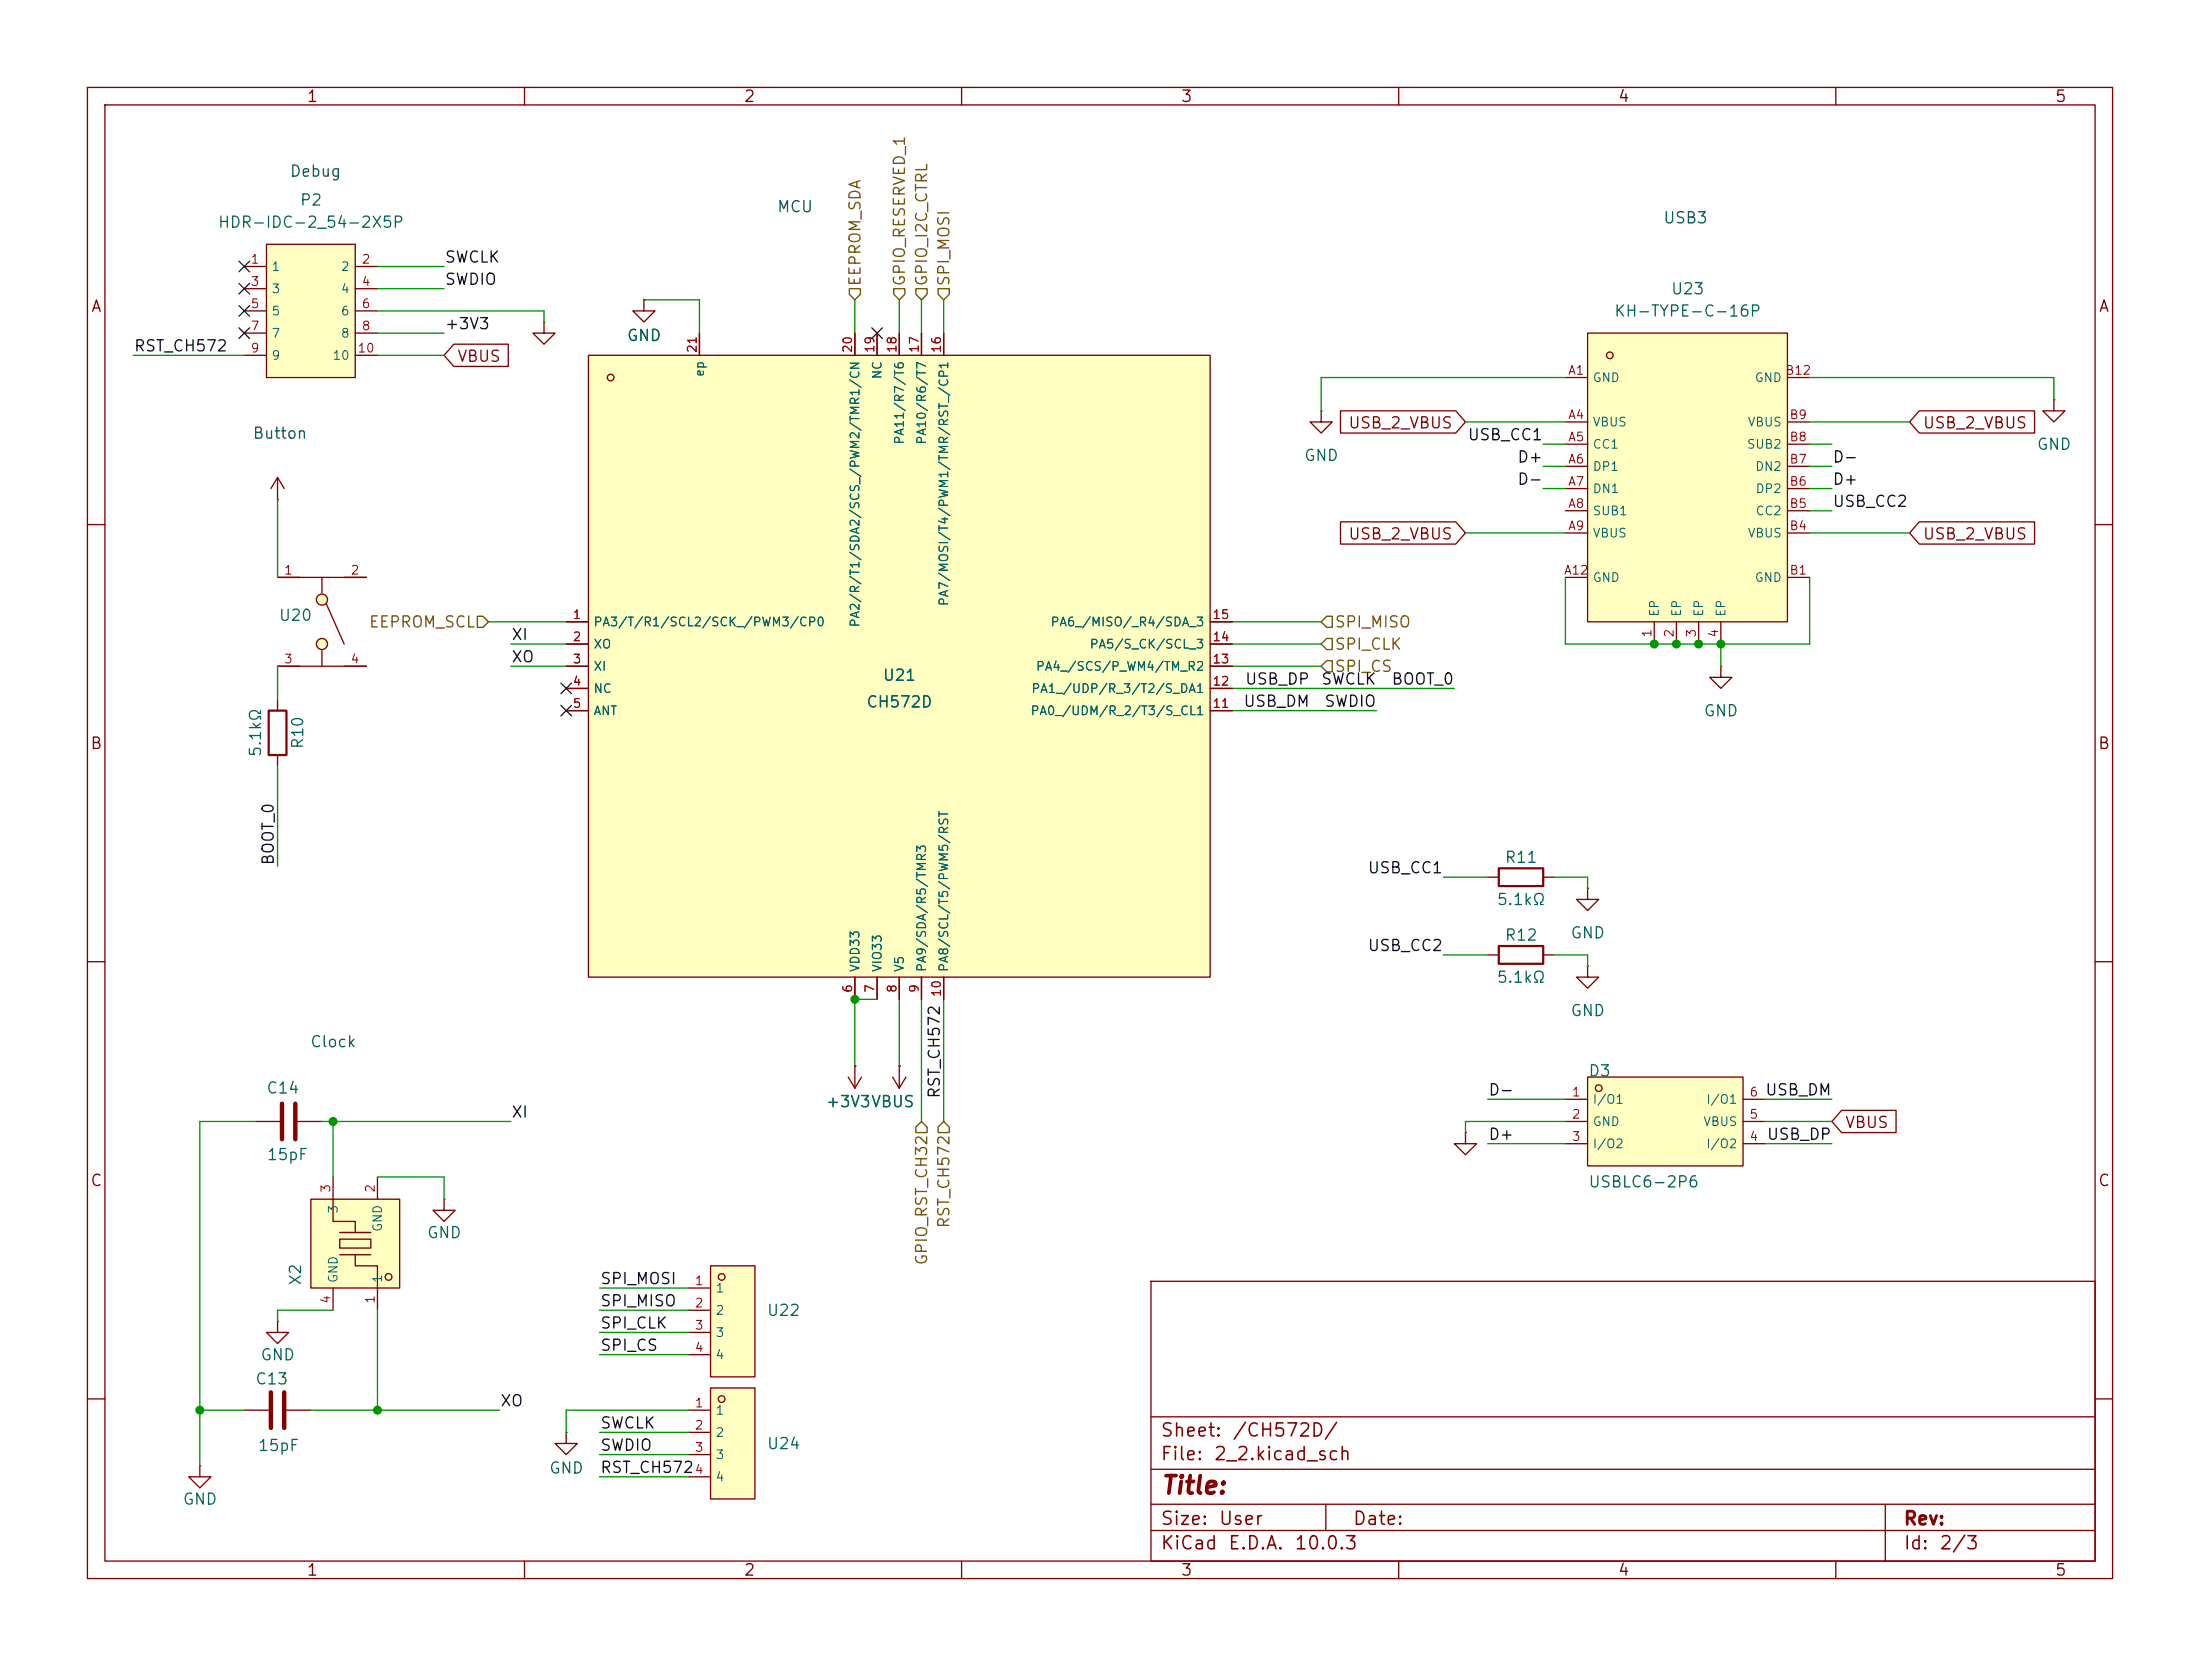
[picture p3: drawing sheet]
<svg xmlns="http://www.w3.org/2000/svg" width="252mm" height="191mm" viewBox="0 0 252 191" stroke-linecap="round" stroke-linejoin="round" font-family="sans-serif">
<g fill="none" stroke="#840000" stroke-width=".15">
<path d="M10 10h231.7v170.6h-231.7zM12 12h227.7v166.6h-227.7zM60 10v2M110 10v2M160 10v2M210 10v2M10 60h2M239.7 60h2M10 110h2M239.7 110h2M131.7 146.6h108v32h-108zM10 160h2"/>
<path d="M60 178.6v2M110 178.6v2M131.7 175.1h108M131.7 172.1h108M131.7 168.1h108M131.7 162.1h108M151.7 172.1v3M160 178.6v2M210 178.6v2M215.7 172.1v6.5M239.7 160h2"/>
</g>
<path d="M35.6 137.2h10.1v10.1h-10.1z" fill="#ffffc2"/>
<circle cx="44.5" cy="146.1" r=".38" fill="#ffffc2" stroke="#ffffc2" stroke-width=".11"/>
<path d="M38.9 141.7h3.5v1h-3.5z" fill="#ffffc2"/>
<g fill="none" stroke="#840000" stroke-width=".15">
<path d="M31.7 66h10.2M31.7 76.2h10.2M36.8 66v1.8M36.8 74.4v1.8M37.3 69.1l2.1 4.6M35.6 137.2h10.1v10.1h-10.1zM38.1 134.6v5.1h2.5v1.3M43.2 134.6v2.6M50.8 137.2v1.2h1.3l-1.3 1.3-1.3-1.3h1.3M50.8 137.2h.1M31.7 151.1v1.3h1.3l-1.3 1.3-1.2-1.3h1.2M31.7 151.1h.1"/>
<path d="M38.1 147.3v2.6M38.9 141.7h3.5v1h-3.5zM38.9 143.5h3.5M38.9 141h3.5M40.6 143.5v1.3h2.6v5.1M27.9 161.3h2.8M32.8 161.3h2.8"/>
<circle cx="36.8" cy="73.7" r=".63"/>
<circle cx="36.8" cy="68.6" r=".63"/>
<circle cx="44.5" cy="146.1" r=".38"/>
</g>
<path d="M31 159.3v4M32.5 159.3v4" fill="none" stroke="#840000" stroke-width=".51"/>
<g fill="#ffffc2" stroke="#ffffc2" stroke-width=".11">
<circle cx="36.8" cy="68.6" r=".63"/>
<circle cx="36.8" cy="73.7" r=".63"/>
</g>
<path d="M181.6 38.1h22.9v33h-22.9z" fill="#ffffc2"/>
<circle cx="184.2" cy="40.6" r=".38" fill="#ffffc2" stroke="#ffffc2" stroke-width=".11"/>
<g fill="none" stroke="#840000" stroke-width=".15">
<path d="M73.7 34.3v1.3h1.2l-1.2 1.2-1.3-1.2h1.3M73.7 34.3h.1M181.6 38.1h22.9v33h-22.9zM179.1 43.2h2.5M179.1 48.3h2.5M179.1 50.8h2.5M179.1 53.3h2.5M179.1 55.9h2.5M179.1 58.4h2.5M204.5 43.2h2.5M204.5 48.3h2.5M204.5 50.8h2.5"/>
<path d="M204.5 53.3h2.5M204.5 55.9h2.5M204.5 58.4h2.5M179.1 61h2.5M179.1 66h2.5M189.2 71.1v2.6M191.8 71.1v2.6M194.3 71.1v2.6M196.8 71.1v2.6M204.5 61h2.5M204.5 66h2.5M22.9 167.6v1.3h1.2l-1.2 1.3-1.3-1.3h1.3"/>
<path d="M22.9 167.6h.1"/>
<circle cx="184.2" cy="40.6" r=".38"/>
</g>
<path d="M30.5 27.9h10.1v15.3h-10.1z" fill="#ffffc2"/>
<path d="M27.9 30.5h2.6M27.9 33h2.6M27.9 35.6h2.6M27.9 38.1h2.6M30.5 27.9h10.1v15.3h-10.1zM40.6 30.5h2.6M40.6 33h2.6M40.6 35.6h2.6M40.6 38.1h2.6M27.9 40.6h2.6M40.6 40.6h2.6" fill="none" stroke="#840000" stroke-width=".15"/>
<path d="M81.3 158.8h5.1v12.7h-5.1z" fill="#ffffc2"/>
<circle cx="82.6" cy="160" r=".38" fill="#ffffc2" stroke="#ffffc2" stroke-width=".11"/>
<g fill="none" stroke="#840000" stroke-width=".15">
<path d="M234.9 45.7v1.3h1.3l-1.3 1.3-1.2-1.3h1.2M234.9 45.7h.1M196.8 76.2v1.3h1.3l-1.3 1.2-1.2-1.2h1.2M196.8 76.2h.1M29.2 128.3h2.8M34 128.3h2.8M81.3 158.8h5.1v12.7h-5.1zM78.7 161.3h2.6M78.7 163.8h2.6M78.7 166.4h2.6M78.7 168.9h2.6"/>
<circle cx="82.6" cy="160" r=".38"/>
</g>
<path d="M32.3 126.2v4.1M33.8 126.2v4.1" fill="none" stroke="#840000" stroke-width=".51"/>
<path d="M181.6 123.2h17.8v10.2h-17.8z" fill="#ffffc2"/>
<circle cx="182.9" cy="124.5" r=".38" fill="#ffffc2" stroke="#ffffc2" stroke-width=".11"/>
<g fill="none" stroke="#840000" stroke-width=".15">
<path d="M167.6 129.5v1.3h1.3l-1.3 1.3-1.2-1.3h1.2M167.6 129.5h.1M179.1 125.7h2.5M179.1 128.3h2.5M179.1 130.8h2.5M181.6 123.2h17.8v10.2h-17.8zM199.4 125.7h2.5M199.4 128.3h2.5M199.4 130.8h2.5"/>
<circle cx="182.9" cy="124.5" r=".38"/>
</g>
<path d="M81.3 144.8h5.1v12.7h-5.1z" fill="#ffffc2"/>
<circle cx="82.6" cy="146.1" r=".38" fill="#ffffc2" stroke="#ffffc2" stroke-width=".11"/>
<g fill="none" stroke="#840000" stroke-width=".15">
<path d="M170.2 100.3h1.2M176.5 100.3h1.3M78.7 147.3h2.6M78.7 149.9h2.6M78.7 152.4h2.6M78.7 154.9h2.6M81.3 144.8h5.1v12.7h-5.1zM64.8 163.8v1.3h1.2l-1.2 1.3-1.3-1.3h1.3M64.8 163.8h.1"/>
<circle cx="82.6" cy="146.1" r=".38"/>
</g>
<path d="M171.4 99.3h5.1v2h-5.1z" fill="none" stroke="#840000" stroke-width=".25"/>
<path d="M67.3 40.6h71.1v71.2h-71.1z" fill="#ffffc2"/>
<circle cx="69.8" cy="43.2" r=".38" fill="#ffffc2" stroke="#ffffc2" stroke-width=".11"/>
<g fill="none" stroke="#840000" stroke-width=".15">
<path d="M51.9 39.4h6.2v2.5h-6.2l-1.1-1.3zM62.2 36.8v1.3h1.3l-1.3 1.3-1.2-1.3h1.2M62.2 36.8h.1M73.7 34.3h.1M80 38.1v2.5M97.8 38.1v2.5M100.3 38.1v2.5M102.9 38.1v2.5M105.4 38.1v2.5M107.9 38.1v2.5M31.7 57.2h.1M31.7 54.6l-.7 1.3"/>
<path d="M31.7 54.6l.8 1.3M31.7 54.6v2.6M67.3 40.6h71.1v71.2h-71.1zM151.1 47v1.3h1.3l-1.3 1.2-1.2-1.2h1.2M151.1 47h.1M153.3 59.7h13.2l1.1 1.3-1.1 1.2h-13.2zM153.3 47h13.2l1.1 1.3-1.1 1.2h-13.2zM219.6 47h13.1v2.5h-13.1l-1.2-1.2zM219.6 59.7h13.1v2.5h-13.1l-1.2-1.2zM64.8 71.1h2.5M64.8 73.7h2.5M64.8 76.2h2.5"/>
<path d="M64.8 78.7h2.5M138.4 71.1h2.6M138.4 73.7h2.6M138.4 76.2h2.6M138.4 78.7h2.6M31.7 80v1.3M31.7 86.4v1.2M64.8 81.3h2.5M138.4 81.3h2.6M97.8 111.8v2.5M100.3 111.8v2.5M102.9 111.8v2.5"/>
<path d="M105.4 111.8v2.5M107.9 111.8v2.5M170.2 109.2h1.2M176.5 109.2h1.3M181.6 101.6v1.3h1.3l-1.3 1.2-1.3-1.2h1.3M181.6 101.6h.1M181.6 110.5v1.3h1.3l-1.3 1.2-1.3-1.2h1.3M181.6 110.5h.1M97 123.2l.8 1.3M97.8 121.9h.1M97.8 121.9v2.6M98.6 123.2l-.8 1.3"/>
<path d="M102.1 123.2l.8 1.3M102.9 121.9h.1M102.9 121.9v2.6M103.6 123.2l-.7 1.3M210.7 127h6.2v2.5h-6.2l-1.2-1.2z"/>
<circle cx="69.8" cy="43.2" r=".38"/>
</g>
<path d="M30.7 81.3h2.1v5.1h-2.1zM171.4 108.2h5.1v2h-5.1z" fill="none" stroke="#840000" stroke-width=".25"/>
<path d="M97.2 33h1.2v.7l-.6 .6-.6-.6zM102.2 33h1.3v.7l-.6 .6-.7-.6zM104.8 33h1.2v.7l-.6 .6-.6-.6zM107.3 33h1.3v.7l-.7 .6-.6-.6zM54.6 70.5h.6l.7 .6-.7 .7h-.6zM151.8 73h.6v1.3h-.6l-.7-.6zM151.8 70.5h.6v1.3h-.6l-.7-.7zM151.8 75.6h.6v1.2h-.6l-.7-.6zM105.4 128.3l.6 .6v.6h-1.2v-.6zM107.9 128.3l.7 .6v.6h-1.3v-.6z" fill="none" stroke="#725600" stroke-width=".15"/>
<g fill="none" stroke="#009600" stroke-width=".15">
<path d="M43.2 33h7.6M43.2 38.1h7.6M43.2 30.5h7.6M43.2 35.6h19v1.2M73.7 34.3h6.3v3.8M97.8 34.3v3.8M102.9 34.3v3.8M105.4 34.3v3.8M107.9 34.3v3.8M15.2 40.6h12.7M31.7 57.2v8.8M43.2 40.6h7.6"/>
<path d="M167.6 48.3h11.5M176.5 53.3h2.6M176.5 55.9h2.6M176.5 50.8h2.6M179.1 43.2h-28v3.8M207 58.4h2.5M207 53.3h2.5M207 55.9h2.5M207 50.8h2.5M207 43.2h27.9v2.5M207 48.3h11.4M31.7 76.2v3.8"/>
<path d="M55.9 71.1h8.9M58.4 73.7h6.4M58.4 76.2h6.4M141 73.7h10.1M141 76.2h10.1M141 78.7h25.4M141 71.1h10.1M167.6 61h11.5M179.1 66v7.7h27.9v-7.7M196.8 73.7v2.5M207 61h11.4M31.7 87.6v11.5"/>
<path d="M141 81.3h16.5M100.3 114.3h-2.5v7.6M102.9 114.3v7.6M105.4 114.3v14M107.9 114.3v14M165.1 100.3h5.1M165.1 109.2h5.1M177.8 100.3h3.8v1.3M177.8 109.2h3.8v1.3M29.2 128.3h-6.3v39.3M36.8 128.3h21.6M38.1 128.3v6.3"/>
<path d="M43.2 134.6h7.6v2.6M170.2 130.8h8.9M170.2 125.7h8.9M179.1 128.3h-11.5v1.2M201.9 128.3h7.6M201.9 130.8h7.6M201.9 125.7h7.6M38.1 149.9h-6.4v1.2M43.2 149.9v11.4M68.6 149.9h10.1M68.6 152.4h10.1M68.6 154.9h10.1"/>
<path d="M68.6 147.3h10.1M22.9 161.3h5M35.6 161.3h21.5M68.6 163.8h10.1M68.6 166.4h10.1M68.6 168.9h10.1M78.7 161.3h-13.9v2.5"/>
</g>
<g fill="none" stroke="#000084" stroke-width=".15">
<path d="M27.3 29.9l1.2 1.2M27.3 37.5l1.2 1.2M27.3 32.4l1.2 1.2M27.3 35l1.2 1.2M28.5 29.9l-1.2 1.2M28.5 37.5l-1.2 1.2M28.5 32.4l-1.2 1.2M28.5 35l-1.2 1.2M99.7 37.5l1.2 1.2M100.9 37.5l-1.2 1.2M64.2 78.1l1.2 1.2M65.4 78.1l-1.2 1.2"/>
<path d="M64.2 80.7l1.2 1.2M65.4 80.7l-1.2 1.2"/>
</g>
<g fill="#009600" stroke="#009600" stroke-width=".11">
<circle cx="97.8" cy="114.3" r=".46"/>
<circle cx="194.3" cy="73.7" r=".46"/>
<circle cx="196.8" cy="73.7" r=".46"/>
<circle cx="22.9" cy="161.3" r=".46"/>
<circle cx="43.2" cy="161.3" r=".46"/>
<circle cx="38.1" cy="128.3" r=".46"/>
<circle cx="191.8" cy="73.7" r=".46"/>
<circle cx="189.2" cy="73.7" r=".46"/>
</g>
<text font-size="2" fill="#840000" x="132.7" y="171.4">Title:</text>
<g font-size="1.5" fill="#840000">
<text x="132.7" y="167.4">File:</text>
<text x="132.7" y="164.7">Sheet:</text>
<text x="138.7" y="167.4">2_2.kicad_sch</text>
<text x="140.9" y="164.7">/CH572D/</text>
<text x="132.7" y="177.6">KiCad</text>
<text x="132.7" y="174.8">Size:</text>
<text x="139.3" y="174.8">User</text>
<text x="140.4" y="177.6">E.D.A.</text>
<text x="148" y="177.6">10.0.3</text>
<text x="154.7" y="174.8">Date:</text>
<text x="217.7" y="174.8">Rev:</text>
<text x="217.7" y="177.6">Id:</text>
<text x="221.7" y="177.6">2/3</text>
</g>
<g font-size="1.3" fill="#840000">
<text x="35" y="12">1</text>
<text x="85" y="12">2</text>
<text x="135" y="12">3</text>
<text x="185" y="12">4</text>
<text x="235" y="12">5</text>
<text x="10.3" y="36">A</text>
<text x="240" y="36">A</text>
<text x="52.2" y="41.7">VBUS</text>
<text x="154.2" y="49.3">USB_2_VBUS</text>
<text x="219.9" y="49.3">USB_2_VBUS</text>
<text x="154.2" y="62">USB_2_VBUS</text>
<text x="219.9" y="62">USB_2_VBUS</text>
<text x="10.3" y="86">B</text>
<text x="239.9" y="86">B</text>
<text x="211" y="129.3">VBUS</text>
<text x="10.3" y="136">C</text>
<text x="239.9" y="136">C</text>
<text x="35" y="180.5">1</text>
<text x="85" y="180.5">2</text>
<text x="135" y="180.5">3</text>
<text x="185" y="180.5">4</text>
<text x="235" y="180.5">5</text>
</g>
<g font-size="1.3" fill="#0000c2">
<text x="33.1" y="20.5">Debug</text>
<text x="88.8" y="24.6">MCU</text>
<text x="190.2" y="25.9">USB3</text>
<text x="28.8" y="50.5">Button</text>
<text x="35.4" y="120.1">Clock</text>
</g>
<g font-size="1.3" fill="#006464">
<text x="34.2" y="23.8">P2</text>
<text x="24.8" y="26.4">HDR-IDC-2_54-2X5P</text>
<text x="191.1" y="34">U23</text>
<text x="71.6" y="39.3">GND</text>
<text x="184.6" y="36.5">KH-TYPE-C-16P</text>
<text x="149.1" y="53">GND</text>
<text x="232.9" y="51.8">GND</text>
<text x="31.8" y="71.3">U20</text>
<text x="99" y="81.2">CH572D</text>
<text x="100.9" y="78.2">U21</text>
<text x="194.8" y="82.3">GND</text>
<text x="30.2" y="86.7" transform="rotate(-90 30.2 86.7)">5.1kΩ</text>
<text x="35" y="85.8" transform="rotate(-90 35 85.8)">R10</text>
<text x="172" y="99">R11</text>
<text x="171.1" y="103.8">5.1kΩ</text>
<text x="172" y="107.9">R12</text>
<text x="179.6" y="107.7">GND</text>
<text x="171.1" y="112.7">5.1kΩ</text>
<text x="179.6" y="116.5">GND</text>
<text x="30.4" y="125.4">C14</text>
<text x="181.6" y="123.4">D3</text>
<text x="94.4" y="127">+3V3VBUS</text>
<text x="30.4" y="133">15pF</text>
<text x="181.6" y="136.1">USBLC6-2P6</text>
<text x="48.8" y="141.9">GND</text>
<text x="34.8" y="147.1" transform="rotate(-90 34.8 147.1)">X2</text>
<text x="29.7" y="155.9">GND</text>
<text x="87.6" y="150.8">U22</text>
<text x="29.1" y="158.7">C13</text>
<text x="29.4" y="166.3">15pF</text>
<text x="87.6" y="166.1">U24</text>
<text x="20.8" y="172.4">GND</text>
<text x="62.7" y="168.9">GND</text>
</g>
<g font-size="1.3" fill="#0f0f0f">
<text x="50.8" y="30.4">SWCLK</text>
<text x="50.8" y="32.9">SWDIO</text>
<text x="15.2" y="40.5">RST_CH572</text>
<text x="50.8" y="38">+3V3</text>
<text x="167.8" y="50.7">USB_CC1</text>
<text x="173.5" y="53.2">D+</text>
<text x="209.5" y="53.2">D-</text>
<text x="173.5" y="55.8">D-</text>
<text x="209.5" y="55.8">D+</text>
<text x="209.5" y="58.3">USB_CC2</text>
<text x="58.4" y="73.5">XI</text>
<text x="58.4" y="76.1">XO</text>
<text x="142.2" y="81.2">USB_DM</text>
<text x="142.3" y="78.6">USB_DP</text>
<text x="151" y="78.6">SWCLK</text>
<text x="151.4" y="81.2">SWDIO</text>
<text x="159.1" y="78.6">BOOT_0</text>
<text x="31.6" y="99.1" transform="rotate(-90 31.6 99.1)">BOOT_0</text>
<text x="156.4" y="100.2">USB_CC1</text>
<text x="156.4" y="109.1">USB_CC2</text>
<text x="107.8" y="125.7" transform="rotate(-90 107.8 125.7)">RST_CH572</text>
<text x="170.2" y="125.6">D-</text>
<text x="201.8" y="125.6">USB_DM</text>
<text x="58.4" y="128.1">XI</text>
<text x="170.2" y="130.7">D+</text>
<text x="202" y="130.7">USB_DP</text>
<text x="68.6" y="147.2">SPI_MOSI</text>
<text x="68.6" y="149.7">SPI_MISO</text>
<text x="68.6" y="154.8">SPI_CS</text>
<text x="68.6" y="152.3">SPI_CLK</text>
<text x="57.1" y="161.2">XO</text>
<text x="68.6" y="163.7">SWCLK</text>
<text x="68.6" y="166.2">SWDIO</text>
<text x="68.6" y="168.8">RST_CH572</text>
</g>
<g font-size="1.3" fill="#725600">
<text x="98.8" y="32.8" transform="rotate(-90 98.8 32.8)">EEPROM_SDA</text>
<text x="103.8" y="32.8" transform="rotate(-90 103.8 32.8)">GPIO_RESERVED_1</text>
<text x="106.4" y="32.8" transform="rotate(-90 106.4 32.8)">GPIO_I2C_CTRL</text>
<text x="108.9" y="32.8" transform="rotate(-90 108.9 32.8)">SPI_MOSI</text>
<text x="42.1" y="72.1">EEPROM_SCL</text>
<text x="152.6" y="74.6">SPI_CLK</text>
<text x="152.6" y="72.1">SPI_MISO</text>
<text x="152.6" y="77.2">SPI_CS</text>
<text x="108.9" y="140.6" transform="rotate(-90 108.9 140.6)">RST_CH572</text>
<text x="106.4" y="144.8" transform="rotate(-90 106.4 144.8)">GPIO_RST_CH32</text>
</g>
<g font-size="1" fill="#a90000">
<text x="28.6" y="30.4">1</text>
<text x="28.6" y="32.9">3</text>
<text x="28.6" y="35.5">5</text>
<text x="41.3" y="30.4">2</text>
<text x="41.3" y="32.9">4</text>
<text x="41.3" y="35.5">6</text>
<text x="28.6" y="38">7</text>
<text x="28.6" y="40.6">9</text>
<text x="40.8" y="40.6">10</text>
<text x="41.3" y="38">8</text>
<text x="79.9" y="40.5" transform="rotate(-90 79.9 40.5)">21</text>
<text x="97.7" y="40.5" transform="rotate(-90 97.7 40.5)">20</text>
<text x="100.3" y="40.5" transform="rotate(-90 100.3 40.5)">19</text>
<text x="102.8" y="40.5" transform="rotate(-90 102.8 40.5)">18</text>
<text x="105.3" y="40.5" transform="rotate(-90 105.3 40.5)">17</text>
<text x="107.9" y="40.5" transform="rotate(-90 107.9 40.5)">16</text>
<text x="179.3" y="43.1">A1</text>
<text x="204.2" y="43.1">B12</text>
<text x="179.3" y="48.2">A4</text>
<text x="179.3" y="50.7">A5</text>
<text x="179.3" y="53.3">A6</text>
<text x="204.6" y="53.3">B7</text>
<text x="204.6" y="50.7">B8</text>
<text x="204.6" y="48.2">B9</text>
<text x="179.3" y="55.8">A7</text>
<text x="179.3" y="58.3">A8</text>
<text x="204.6" y="58.3">B5</text>
<text x="204.6" y="55.8">B6</text>
<text x="32.4" y="66">1</text>
<text x="40" y="66">2</text>
<text x="178.8" y="66">A12</text>
<text x="179.3" y="60.9">A9</text>
<text x="204.6" y="66">B1</text>
<text x="204.6" y="60.9">B4</text>
<text x="65.4" y="71">1</text>
<text x="138.6" y="71">15</text>
<text x="32.4" y="76.1">3</text>
<text x="40" y="76.1">4</text>
<text x="65.4" y="73.6">2</text>
<text x="65.4" y="76.1">3</text>
<text x="138.6" y="76.1">13</text>
<text x="138.6" y="73.6">14</text>
<text x="189.2" y="73" transform="rotate(-90 189.2 73)">1</text>
<text x="191.7" y="73" transform="rotate(-90 191.7 73)">2</text>
<text x="194.2" y="73" transform="rotate(-90 194.2 73)">3</text>
<text x="196.8" y="73" transform="rotate(-90 196.8 73)">4</text>
<text x="65.4" y="78.7">4</text>
<text x="65.4" y="81.2">5</text>
<text x="138.6" y="81.2">11</text>
<text x="138.6" y="78.7">12</text>
<text x="97.7" y="113.6" transform="rotate(-90 97.7 113.6)">6</text>
<text x="100.3" y="113.6" transform="rotate(-90 100.3 113.6)">7</text>
<text x="102.8" y="113.6" transform="rotate(-90 102.8 113.6)">8</text>
<text x="105.3" y="113.6" transform="rotate(-90 105.3 113.6)">9</text>
<text x="107.9" y="114.1" transform="rotate(-90 107.9 114.1)">10</text>
<text x="179.7" y="125.7">1</text>
<text x="200.1" y="125.7">6</text>
<text x="179.7" y="128.2">2</text>
<text x="179.7" y="130.7">3</text>
<text x="200.1" y="130.7">4</text>
<text x="200.1" y="128.2">5</text>
<text x="38" y="136.5" transform="rotate(-90 38 136.5)">3</text>
<text x="43.1" y="136.5" transform="rotate(-90 43.1 136.5)">2</text>
<text x="38" y="149.2" transform="rotate(-90 38 149.2)">4</text>
<text x="43.1" y="149.2" transform="rotate(-90 43.1 149.2)">1</text>
<text x="79.4" y="147.2">1</text>
<text x="79.4" y="149.8">2</text>
<text x="79.4" y="152.3">3</text>
<text x="79.4" y="154.9">4</text>
<text x="79.4" y="161.2">1</text>
<text x="79.4" y="163.8">2</text>
<text x="79.4" y="166.3">3</text>
<text x="79.4" y="168.8">4</text>
</g>
<g font-size="1" fill="#006464">
<text x="31" y="31.2">1</text>
<text x="31" y="33.8">3</text>
<text x="38.9" y="31.2">2</text>
<text x="38.9" y="33.8">4</text>
<text x="31" y="36.3">5</text>
<text x="31" y="38.9">7</text>
<text x="31" y="41.4">9</text>
<text x="38" y="41.4">10</text>
<text x="38.9" y="36.3">6</text>
<text x="38.9" y="38.9">8</text>
<text x="80.8" y="43.2" transform="rotate(-90 80.8 43.2)">ep</text>
<text x="101.1" y="43.5" transform="rotate(-90 101.1 43.5)">NC</text>
<text x="182.1" y="43.9">GND</text>
<text x="200.7" y="43.9">GND</text>
<text x="103.6" y="50.9" transform="rotate(-90 103.6 50.9)">PA11/R7/T6</text>
<text x="106.2" y="50.9" transform="rotate(-90 106.2 50.9)">PA10/R6/T7</text>
<text x="182.1" y="49">VBUS</text>
<text x="182.1" y="51.6">CC1</text>
<text x="199.8" y="51.6">SUB2</text>
<text x="199.8" y="49">VBUS</text>
<text x="182.1" y="54.1">DP1</text>
<text x="182.1" y="56.6">DN1</text>
<text x="182.1" y="59.2">SUB1</text>
<text x="200.7" y="54.1">DN2</text>
<text x="200.8" y="59.2">CC2</text>
<text x="200.8" y="56.6">DP2</text>
<text x="182.1" y="61.7">VBUS</text>
<text x="199.8" y="61.7">VBUS</text>
<text x="67.8" y="71.9">PA3/T/R1/SCL2/SCK_/PWM3/CP0</text>
<text x="98.6" y="71.8" transform="rotate(-90 98.6 71.8)">PA2/R/T1/SDA2/SCS_/PWM2/TMR1/CN</text>
<text x="108.7" y="69.4" transform="rotate(-90 108.7 69.4)">PA7/MOSI/T4/PWM1/TMR/RST_/CP1</text>
<text x="120.1" y="71.9">PA6_/MISO/_R4/SDA_3</text>
<text x="182.1" y="66.8">GND</text>
<text x="190" y="70.6" transform="rotate(-90 190 70.6)">EP</text>
<text x="192.5" y="70.6" transform="rotate(-90 192.5 70.6)">EP</text>
<text x="195.1" y="70.6" transform="rotate(-90 195.1 70.6)">EP</text>
<text x="197.6" y="70.6" transform="rotate(-90 197.6 70.6)">EP</text>
<text x="200.7" y="66.8">GND</text>
<text x="67.8" y="74.4">XO</text>
<text x="67.8" y="77">XI</text>
<text x="118.4" y="77">PA4_/SCS/P_WM4/TM_R2</text>
<text x="124.6" y="74.4">PA5/S_CK/SCL_3</text>
<text x="67.8" y="79.5">NC</text>
<text x="67.8" y="82">ANT</text>
<text x="117.8" y="82">PA0_/UDM/R_2/T3/S_CL1</text>
<text x="117.9" y="79.5">PA1_/UDP/R_3/T2/S_DA1</text>
<text x="98.6" y="111.3" transform="rotate(-90 98.6 111.3)">VDD33</text>
<text x="101.1" y="111.3" transform="rotate(-90 101.1 111.3)">VIO33</text>
<text x="103.6" y="111.3" transform="rotate(-90 103.6 111.3)">V5</text>
<text x="106.2" y="111.3" transform="rotate(-90 106.2 111.3)">PA9/SDA/R5/TMR3</text>
<text x="108.7" y="111.3" transform="rotate(-90 108.7 111.3)">PA8/SCL/T5/PWM5/RST</text>
<text x="182.1" y="126.5">I/O1</text>
<text x="182.1" y="129">GND</text>
<text x="182.1" y="131.6">I/O2</text>
<text x="194.8" y="129">VBUS</text>
<text x="195.1" y="131.6">I/O2</text>
<text x="195.1" y="126.5">I/O1</text>
<text x="38.9" y="138.9" transform="rotate(-90 38.9 138.9)">3</text>
<text x="43.9" y="141" transform="rotate(-90 43.9 141)">GND</text>
<text x="38.9" y="146.8" transform="rotate(-90 38.9 146.8)">GND</text>
<text x="43.9" y="146.8" transform="rotate(-90 43.9 146.8)">1</text>
<text x="81.8" y="148.1">1</text>
<text x="81.8" y="150.6">2</text>
<text x="81.8" y="153.2">3</text>
<text x="81.8" y="155.7">4</text>
<text x="81.8" y="162.1">1</text>
<text x="81.8" y="164.6">2</text>
<text x="81.8" y="167.1">3</text>
<text x="81.8" y="169.7">4</text>
</g>
</svg>
